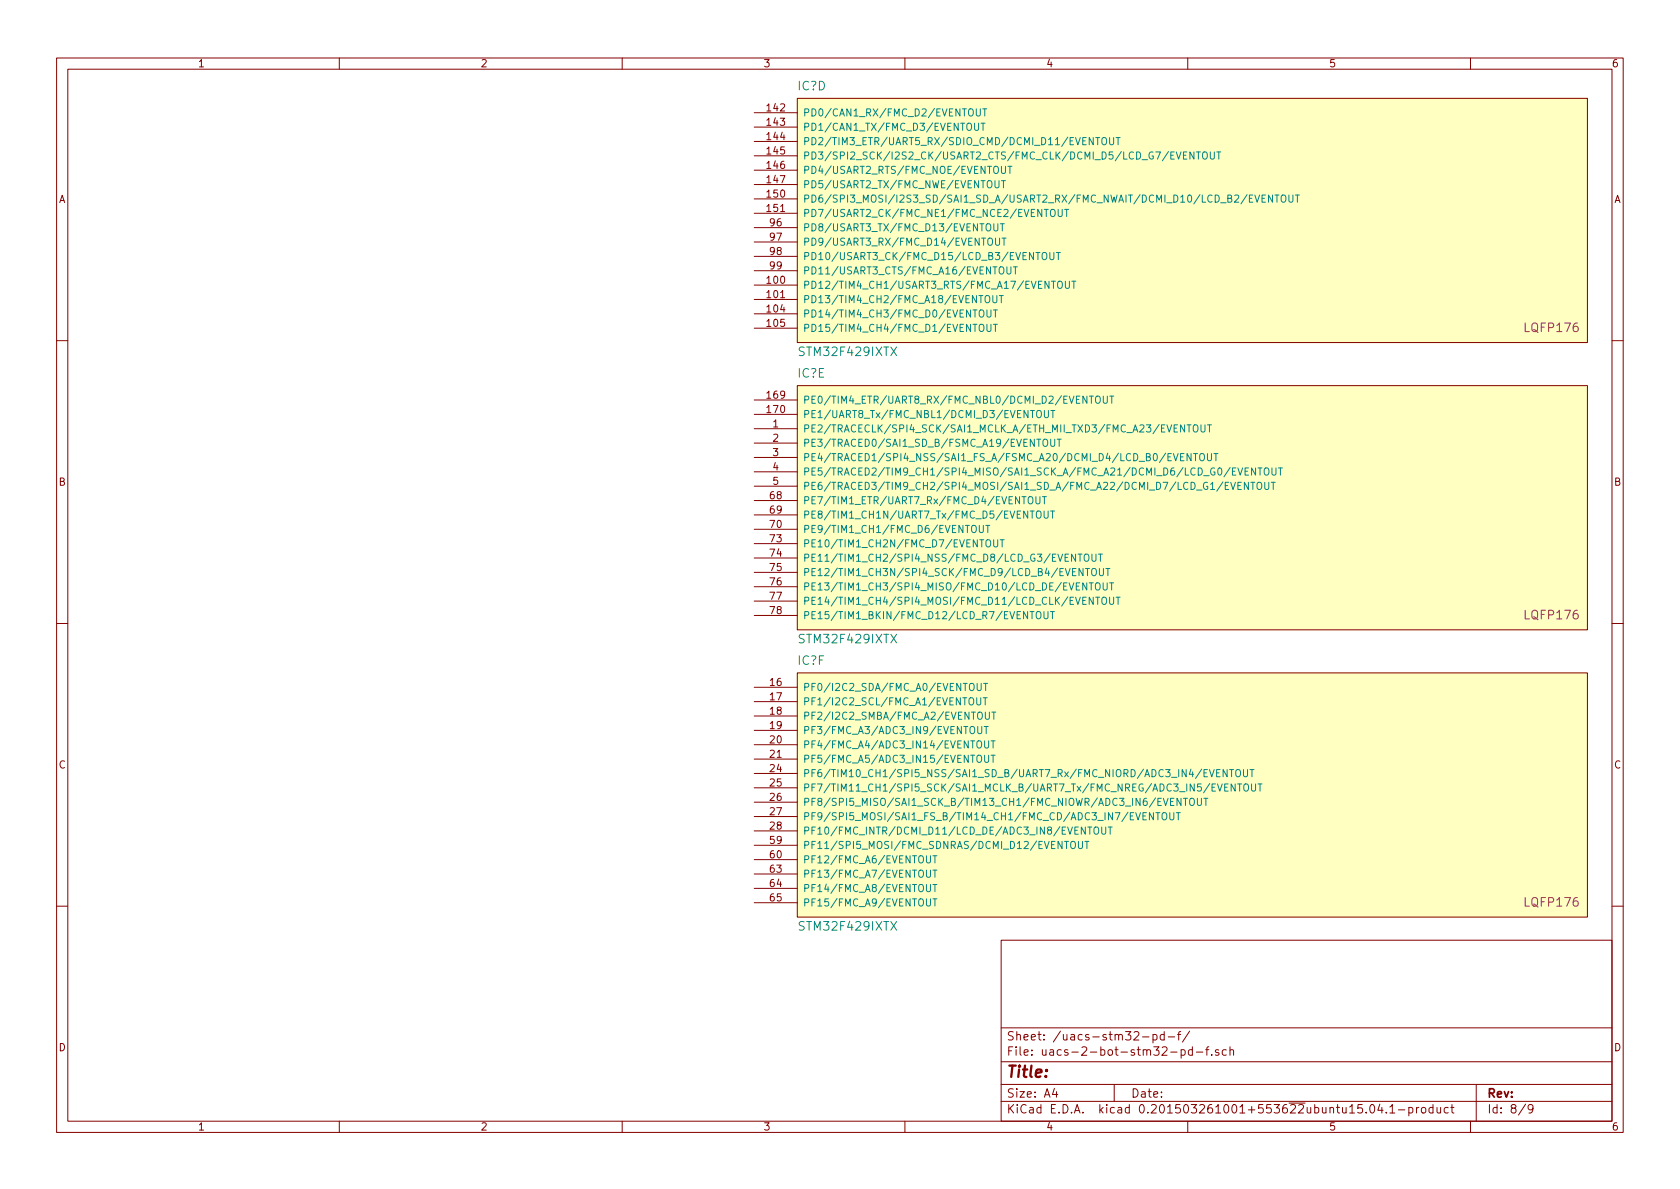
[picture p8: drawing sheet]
<svg xmlns="http://www.w3.org/2000/svg" width="297mm" height="210mm" viewBox="0 0 297 210" stroke-linecap="round" stroke-linejoin="round" font-family="sans-serif">
<g fill="none" stroke="#840000" stroke-width=".18">
<path d="M10 10.3h277v189.9h-277zM12 12.2h273v186.1h-273zM60 10.3v1.9M110 10.3v1.9M133.3 19.9h7.7M141 17.4h139.7v43.2h-139.7zM160 10.3v1.9M210 10.3v1.9M260 10.3v1.9M133.3 35.2h7.7M133.3 37.7h7.7M133.3 22.5h7.7"/>
<path d="M133.3 25h7.7M133.3 27.6h7.7M133.3 30.1h7.7M133.3 32.6h7.7M133.3 40.3h7.7M133.3 42.8h7.7M133.3 45.3h7.7M133.3 47.9h7.7M133.3 50.4h7.7M133.3 53h7.7M133.3 55.5h7.7M133.3 58h7.7"/>
<path d="M10 60.2h2M133.3 75.8h7.7M133.3 78.4h7.7M133.3 73.3h7.7M133.3 70.7h7.7M141 68.2h139.7v43.2h-139.7zM285 60.2h2M133.3 80.9h7.7M133.3 83.4h7.7M133.3 86h7.7M133.3 93.6h7.7M133.3 96.1h7.7"/>
<path d="M133.3 98.7h7.7M133.3 88.5h7.7M133.3 91.1h7.7M10 110.3h2M133.3 101.2h7.7M133.3 103.8h7.7M133.3 106.3h7.7M133.3 108.8h7.7M141 119h139.7v43.2h-139.7zM285 110.3h2M133.3 131.7h7.7M133.3 134.2h7.7"/>
<path d="M133.3 136.8h7.7M133.3 139.3h7.7M133.3 121.5h7.7M133.3 124.1h7.7M133.3 126.6h7.7M133.3 129.2h7.7M133.3 152h7.7M133.3 154.6h7.7M133.3 157.1h7.7M133.3 159.6h7.7M133.3 141.9h7.7M133.3 144.4h7.7"/>
<path d="M133.3 146.9h7.7M133.3 149.5h7.7M10 160.2h2M177 166.3h108v32h-108zM285 160.2h2M60 198.3v1.9M110 198.3v1.9M160 198.3v1.9M177 194.8h108M177 191.8h108M177 187.8h108M177 181.8h108"/>
<path d="M186.4 192.5l-.3 1h.9M186.8 193v1M197 191.8v3M202 183.4h1.1M203.9 183l.4-.1 .3 .3-.2 .6h-.5M203.9 182.9v1.5M205.8 183l-.4-.1-.3 .3 .1 .6 .2 .1 .4-.1M205.8 182.4v1.5M206.6 183.4h1.1M207 186h1.1M208.2 182.9h.6M208.8 182.4l-.4 .2v1.3"/>
<path d="M208.8 185.7l.5-.1 .2 .3-.1 .6h-.6M208.8 185.6v1.5M210 198.3v1.9M210.3 182.3l-1.2 2M210.8 185.7l-.4-.1-.3 .3 .1 .6 .2 .1 .4-.1M210.8 185.1v1.5M211.5 186h1.2M213.2 185.6h.5M213.7 185.1l-.3 .2v1.3M214.2 186.5v.1M215.5 185.7a.37 .37 0 0 0-.6 .1l.1 .2 .5 .2v.1l-.2 .3-.4-.1M216.8 185.7l-.4-.1-.3 .3 .1 .6 .2 .1 .4-.1"/>
<path d="M217.5 185.7l.2-.1 .4 .1v.9M217.5 185.1v1.5M242.3 195.5l.2-.2a.81 .81 0 0 1 .6 .6 .81 .81 0 0 1-.3 .8l-.1 .1a.79 .79 0 0 1-.4-1.3zM244 195.2l-.4 1.1h1M244.3 195.8v1M245.1 196.7v.1M245.7 195.8l.5-.5v1.5M245.7 196.8h.9M247.2 196.3h1.2M249.1 195.9l.4-.1 .3 .3-.1 .6h-.6M249.1 195.8v1.5M250.4 195.8v1"/>
<path d="M250.9 195.8l-.5 .3M251.4 196l.2-.2 .4 .2 .1 .5-.1 .2-.4 .1-.2-.1zM253.4 195.9l-.5-.1-.2 .3v.6l.2 .1 .5-.1M253.4 195.3v1.5M254.1 195.8l.1 .9 .3 .1 .2-.1M254.7 195.8v1M256.1 195.9l-.5-.1-.3 .3 .1 .6 .2 .1 .5-.1M256.5 195.8h.6M256.7 195.3v1.3l.4 .2M260 198.3v1.9M261 191.8v6.5M269.7 195.2l-1.2 2"/>
<path d="M271 196l-.2 .3h-.3l-.3-.3v-.4l.1-.2 .5-.1 .2 .2a1.19 1.19 0 0 1-.2 1.2l-.5 .1"/>
</g>
<g fill="#ffffc2" stroke="#ffffc2" stroke-width=".25">
<path d="M141 17.4h139.7v43.2h-139.7z"/>
<path d="M141 68.2h139.7v43.2h-139.7z"/>
<path d="M141 119h139.7v43.2h-139.7z"/>
</g>
<g fill="none" stroke="#008484" stroke-width=".18">
<path d="M172.6 19.2v1.1l.2 .2h.3l.2-.2v-1.1M173.8 19.2h.7M174.1 19.2v1.3M172.3 21.8v1l.2 .3h.3l.2-.3v-1M173.5 21.8h.7M173.8 21.8v1.3M175.7 39.6v1l.2 .2h.3l.2-.2v-1M175.9 31.9v1.1l.2 .2h.3l.2-.2v-1.1M176.9 39.6h.7M177.1 29.4v1l.2 .3h.2l.3-.3v-1M177.1 31.9h.7M177.2 39.6v1.2"/>
<path d="M177.4 31.9v1.3M178.2 29.4h.7M178.6 29.4v1.3M185.8 37.2l.2-.2 .4 .1a.83 .83 0 0 1-.1 1.2 .44 .44 0 0 1-.6-.4zM187.1 37v1l.2 .3h.3l.2-.3v-1M188.2 37h.8M188.6 37v1.3M193.7 24.3h.7M194.1 24.3v1.3M194.9 24.5l.2-.2 .4 .1a.83 .83 0 0 1-.1 1.2 .44 .44 0 0 1-.6-.4zM196.2 24.3v1l.2 .3h.3l.2-.3v-1M197.3 24.3h.7"/>
<path d="M197.7 24.3v1.3M209.2 27.5h.5M209.9 26.9h-.7v1.2h.7M211.1 26.9v1.2l-.7-1.2v1.2M211.5 26.9h.7M211.9 26.9v1.2M212.7 27l.2-.1h.4a.83 .83 0 0 1-.1 1.2 .44 .44 0 0 1-.6-.4zM214 26.9v1l.2 .2h.3l.2-.2v-1M215.1 26.9h.7M215.5 26.9v1.2M221.9 34.5l.4 1.3 .4-1.3M223.1 35.1h.5"/>
<path d="M223.7 34.5h-.6v1.3h.6M225 34.5v1.3l-.7-1.3v1.3M225.4 34.5h.7M225.8 34.5v1.3M226.6 34.7l.2-.2h.4a.83 .83 0 0 1-.1 1.3 .44 .44 0 0 1-.6-.5zM227.9 34.5v1l.2 .3h.3l.2-.3v-1M229 34.5h.7M229.4 34.5v1.3M173.2 55l.2-.2 .4 .1a.83 .83 0 0 1-.1 1.2 .44 .44 0 0 1-.6-.5zM173.3 57.4h.5a.83 .83 0 0 1-.1 1.2 .44 .44 0 0 1-.6-.4l.1-.7zM174.2 52.4l.2-.1h.4a.83 .83 0 0 1-.1 1.2 .44 .44 0 0 1-.5-.4zM174.5 54.8v1l.2 .3h.3l.2-.3v-1"/>
<path d="M174.5 57.3v1.1l.2 .2h.3l.2-.2v-1.1M175.5 52.3v1l.3 .2h.2l.3-.2v-1M175.6 54.8h.8M175.6 57.3h.8M176 54.8v1.3M176 57.3v1.3M176 42.1v1l.3 .3h.2l.2-.3v-1M176.7 52.3h.7M177 52.3v1.2M177.2 42.1h.7M177.5 42.1v1.3M178 47.2v1l.3 .3h.2l.2-.3v-1"/>
<path d="M179.2 47.2h.7M179.5 47.2v1.3M183.2 44.6h.7M184.3 44.8l.2-.2 .4 .1a.83 .83 0 0 1-.1 1.2 .44 .44 0 0 1-.5-.4zM185.6 44.6v1.1l.3 .2h.2l.2-.2v-1.1M185.9 49.7h.7M186.8 44.6h.7M187 49.9l.3-.2 .4 .1a.83 .83 0 0 1-.2 1.2 .44 .44 0 0 1-.5-.4zM187.1 44.6v1.3M188.4 49.7v1l.2 .3h.2l.3-.3v-1M189.5 49.7h.7M189.9 49.7v1.3"/>
<path d="M183.3 72.8l.3-.2h.3a.83 .83 0 0 1-.1 1.3 .44 .44 0 0 1-.5-.5zM184.5 77.8l.2-.1h.4a.83 .83 0 0 1-.2 1.2 .44 .44 0 0 1-.5-.4zM184.7 72.6v1l.2 .3h.2l.3-.3v-1M185.8 77.7v1l.2 .2h.3l.2-.2v-1M185.8 72.6h.7M186.2 72.6v1.3M186.9 77.7h.7M187.3 77.7v1.2M192.6 70h.7M193 70v1.3M193.8 70.2l.2-.2 .4 .1a.83 .83 0 0 1-.2 1.2 .44 .44 0 0 1-.5-.4zM195.1 70v1.1l.2 .2h.3l.2-.2v-1.1"/>
<path d="M196.2 70h.7M196.6 70v1.3M209.4 75.1v1.3l-.7-1.3v1.3M209.9 75.1h.7M210.2 75.1v1.3M211 75.3l.3-.2 .3 .1a.83 .83 0 0 1-.1 1.2 .44 .44 0 0 1-.5-.4zM212.3 75.1v1l.3 .3h.2l.3-.3v-1M213.5 75.1h.7M213.8 75.1v1.3M173.2 92.9v1l.2 .3h.2l.3-.3v-1M174.3 92.9h.7M174.4 95.6l.2-.2 .4 .1a.83 .83 0 0 1-.1 1.2 .44 .44 0 0 1-.6-.4z"/>
<path d="M174.7 92.9v1.3M175.7 95.4v1.1l.2 .2h.3l.2-.2v-1.1M176.8 95.4h.7M177.2 95.4v1.3M181.8 88l.3-.2 .3 .1a.83 .83 0 0 1-.1 1.2 .44 .44 0 0 1-.5-.4zM183.2 87.8v1l.2 .3h.2l.3-.3v-1M183.3 90.5l.2-.1h.4a.83 .83 0 0 1-.1 1.2 .44 .44 0 0 1-.6-.4zM184.3 87.8h.7M184.6 90.4v1l.2 .2h.3l.2-.2v-1M184.7 87.8v1.3M185.8 90.4h.7M186.1 90.4v1.2"/>
<path d="M190.2 98v1.3l-.7-1.3v1.3M190.6 98h.7M191 98v1.3M191.7 98.2l.3-.2h.4a.83 .83 0 0 1-.2 1.3 .44 .44 0 0 1-.5-.5zM193.1 98v1l.2 .3h.2l.3-.3v-1M194.2 98h.7M194.6 98v1.3M208.7 80.8h.5M209.3 80.2h-.6v1.3h.6M210.6 80.2v1.3l-.7-1.3v1.3M211 80.2h.7M211.4 80.2v1.3"/>
<path d="M212.3 80.3h.5a.83 .83 0 0 1-.2 1.2 .44 .44 0 0 1-.5-.5l.1-.6zM213.5 80.2v1l.2 .3h.3l.2-.3v-1M214.6 80.2h.7M215 80.2v1.3M217.6 85.3l.4 1.3 .4-1.3M218.9 82.7l.4 1.3 .4-1.3M218.9 85.9h.4M219.5 85.3h-.6v1.3h.6M220.1 83.3h.5M220.7 85.3v1.3l-.7-1.3v1.3M220.8 82.7h-.7v1.3h.7M221.2 85.3h.7"/>
<path d="M221.5 85.3v1.3M222 82.7v1.3l-.7-1.3v1.3M222.3 85.5l.2-.2h.4a.83 .83 0 0 1-.1 1.3 .44 .44 0 0 1-.6-.5zM222.4 82.7h.7M222.8 82.7v1.3M223.6 85.3v1l.3 .3h.2l.2-.3v-1M223.7 82.8h.5a.83 .83 0 0 1-.1 1.2 .44 .44 0 0 1-.6-.4l.1-.7zM224.8 85.3h.7M224.9 82.7v1.1l.2 .2h.3l.2-.2v-1.1M225.1 85.3v1.3M226 82.7h.7M226.4 82.7v1.3"/>
<path d="M182.1 108.1h.7M183.3 108.3l.2-.2 .4 .1a.83 .83 0 0 1-.2 1.2 .44 .44 0 0 1-.5-.4zM184.6 108.1v1.1l.2 .2h.3l.2-.2v-1.1M185.7 108.1h.7M186.1 108.1v1.3M191.5 100.5v1.3l-.7-1.3v1.3M191.9 100.5h.7M192.2 103.1v1.2l-.8-1.2v1.2M192.3 100.5v1.3M192.6 103.1h.7M192.9 103.1v1.2M193.1 100.7l.2-.2 .4 .1a.83 .83 0 0 1-.2 1.2 .44 .44 0 0 1-.5-.4z"/>
<path d="M193.3 105.6v1.3l-.7-1.3v1.3M193.7 103.2l.3-.1h.3a.83 .83 0 0 1-.1 1.2 .44 .44 0 0 1-.5-.4zM193.7 105.6h.7M194.1 105.6v1.3M194.4 100.5v1l.2 .3h.3l.2-.3v-1M195 105.7h.5a.83 .83 0 0 1-.1 1.2 .44 .44 0 0 1-.6-.5l.1-.6zM195 103.1v1l.3 .2h.2l.3-.2v-1M195.5 100.5h.7M195.9 100.5v1.3M196.2 105.6v1l.2 .3h.3l.2-.3v-1M196.2 103.1h.7M196.5 103.1v1.2"/>
<path d="M197.3 105.6h.7M197.7 105.6v1.3M171.4 123.6l.2-.2h.4a.83 .83 0 0 1-.1 1.3 .44 .44 0 0 1-.6-.5zM172.7 123.4v1l.2 .3h.3l.2-.3v-1M172.8 131.2l.2-.2 .4 .1a.83 .83 0 0 1-.1 1.2 .44 .44 0 0 1-.6-.5zM172.8 133.7l.2-.2 .4 .1a.83 .83 0 0 1-.1 1.2 .44 .44 0 0 1-.6-.4zM172.8 120.8v1.1l.2 .2h.3l.2-.2v-1.1M172.9 128.5v1l.2 .2h.3l.2-.2v-1M172.9 126.1l.2-.2 .4 .1a.83 .83 0 0 1-.1 1.2 .44 .44 0 0 1-.6-.4zM173.8 123.4h.7M173.9 120.8h.7M174 128.5h.7"/>
<path d="M174.1 131v1l.2 .3h.3l.2-.3v-1M174.1 133.5v1.1l.2 .2h.3l.2-.2v-1.1M174.2 123.4v1.3M174.2 125.9v1l.2 .3h.3l.2-.3v-1M174.3 120.8v1.3M174.4 128.5v1.2M175.2 131h.7M175.2 133.5h.7M175.4 125.9h.7M175.6 131v1.3M175.6 133.5v1.3M175.7 125.9v1.3"/>
<path d="M213.8 136.1l.4 1.3 .5-1.3M215.1 136.7h.4M215.3 138.6l.4 1.3 .4-1.3M215.7 136.1h-.6v1.3h.6M216.5 139.2h.5M217 136.1v1.3l-.7-1.3v1.3M217.1 138.6h-.6v1.3h.6M217.4 136.1h.7M217.8 136.1v1.3M218.4 138.6v1.3l-.7-1.3v1.3M218.5 136.3l.3-.2h.4a.83 .83 0 0 1-.2 1.3 .44 .44 0 0 1-.5-.5zM218.8 138.6h.7"/>
<path d="M219.2 138.6v1.3M219.9 136.1v1l.2 .3h.2l.3-.3v-1M220 138.8l.2-.2 .4 .1a.83 .83 0 0 1-.2 1.2 .44 .44 0 0 1-.5-.4zM221 136.1h.7M221.3 138.6v1l.2 .3h.3l.2-.3v-1M221.4 136.1v1.3M222.4 138.6h.7M222.8 138.6v1.3M163.8 151.3v1l.2 .3h.3l.2-.3v-1M163.8 153.9v1l.2 .2h.3l.2-.2v-1M163.8 156.4v1l.2 .3h.3l.2-.3v-1M163.8 158.9v1.1l.2 .2h.3l.2-.2v-1.1"/>
<path d="M164.9 151.3h.8M164.9 153.9h.8M164.9 156.4h.8M164.9 158.9h.8M165.3 151.3v1.3M165.3 153.9v1.2M165.3 156.4v1.3M165.3 158.9v1.3M188.2 148.8h.7M189.4 149l.2-.2h.4a.83 .83 0 0 1-.2 1.3 .44 .44 0 0 1-.5-.5zM190.7 148.8v1l.2 .3h.3l.2-.3v-1M191.8 148.8h.7"/>
<path d="M192.2 148.8v1.3M192.3 146.2h.7M192.7 146.2v1.3M193.5 146.4l.2-.2 .4 .1a.83 .83 0 0 1-.1 1.2 .44 .44 0 0 1-.6-.4zM194.8 146.2v1.1l.2 .2h.3l.2-.2v-1.1M195.9 146.2h.7M196.3 146.2v1.3M202.1 144.3h.4M202.7 143.7h-.6v1.3h.6M203.9 143.7v1.3l-.7-1.3v1.3M204.4 143.7h.7M204.7 143.7v1.3"/>
<path d="M205.6 143.8h.5a.83 .83 0 0 1-.1 1.2 .44 .44 0 0 1-.5-.5v-.6zM206.8 143.7v1l.3 .3h.2l.2-.3v-1M207 141.8h.4M207.6 141.2h-.6v1.2h.6M208 143.7h.7M208.3 143.7v1.3M208.8 141.2v1.2l-.7-1.2v1.2M209.2 141.2h.8M209.6 141.2v1.2M210.4 141.3l.2-.1h.4a.83 .83 0 0 1-.1 1.2 .44 .44 0 0 1-.6-.4zM211.7 141.2v1l.2 .2h.3l.2-.2v-1M212.9 141.2h.7"/>
<path d="M213.2 141.2v1.2"/>
</g>
<text font-size="2.8" fill="#840000" x="178" y="190.5">Title:</text>
<g font-size="2.1" fill="#008484">
<text x="141" y="16">IC?D</text>
<text x="141.7" y="63">STM32F429IXTX</text>
<text x="141" y="66.8">IC?E</text>
<text x="141.7" y="113.8">STM32F429IXTX</text>
<text x="141" y="117.6">IC?F</text>
<text x="141.7" y="164.6">STM32F429IXTX</text>
</g>
<g font-size="2.1" fill="#840084">
<text x="269.7" y="58.7">LQFP176</text>
<text x="269.7" y="109.5">LQFP176</text>
<text x="269.7" y="160.3">LQFP176</text>
</g>
<g font-size="2.1" fill="#840000">
<text x="178" y="184">Sheet: /uacs-stm32-pd-f/</text>
<text x="178" y="186.7">File: uacs-2-bot-stm32-pd-f.sch</text>
<text x="178" y="196.9">KiCad E.D.A. kicad 0.201503261001+553622ubuntu15.04.1-product</text>
<text x="178" y="194.1">Size: A4</text>
<text x="200" y="194.1">Date:</text>
<text x="263" y="194.1">Rev:</text>
<text x="263" y="196.9">Id: 8/9</text>
</g>
<g font-size="1.8" fill="#840000">
<text x="35" y="11.9">1</text>
<text x="85" y="11.9">2</text>
<text x="135" y="11.9">3</text>
<text x="185" y="11.9">4</text>
<text x="235" y="11.9">5</text>
<text x="285" y="11.9">6</text>
<text x="135.7" y="19.7">142</text>
<text x="135.7" y="22.2">143</text>
<text x="135.7" y="24.8">144</text>
<text x="135.7" y="27.3">145</text>
<text x="135.7" y="29.8">146</text>
<text x="10.4" y="35.9">A</text>
<text x="135.7" y="34.9">150</text>
<text x="135.7" y="32.4">147</text>
<text x="285.4" y="35.9">A</text>
<text x="135.7" y="37.5">151</text>
<text x="136.2" y="40">96</text>
<text x="136.2" y="42.5">97</text>
<text x="136.2" y="45.1">98</text>
<text x="136.2" y="47.6">99</text>
<text x="135.7" y="50.2">100</text>
<text x="135.7" y="52.7">101</text>
<text x="135.7" y="55.2">104</text>
<text x="135.7" y="57.8">105</text>
<text x="135.7" y="70.5">169</text>
<text x="135.7" y="73">170</text>
<text x="136.7" y="75.6">1</text>
<text x="136.7" y="78.1">2</text>
<text x="136.7" y="80.6">3</text>
<text x="136.7" y="83.2">4</text>
<text x="10.4" y="85.9">B</text>
<text x="136.2" y="88.3">68</text>
<text x="136.7" y="85.7">5</text>
<text x="285.4" y="85.9">B</text>
<text x="136.2" y="93.3">70</text>
<text x="136.2" y="95.9">73</text>
<text x="136.2" y="90.8">69</text>
<text x="136.2" y="98.4">74</text>
<text x="136.2" y="101">75</text>
<text x="136.2" y="103.5">76</text>
<text x="136.2" y="106">77</text>
<text x="136.2" y="108.6">78</text>
<text x="136.2" y="121.3">16</text>
<text x="136.2" y="123.8">17</text>
<text x="136.2" y="131.4">20</text>
<text x="136.2" y="126.4">18</text>
<text x="136.2" y="128.9">19</text>
<text x="10.4" y="135.9">C</text>
<text x="136.2" y="134">21</text>
<text x="136.2" y="136.5">24</text>
<text x="285.4" y="135.9">C</text>
<text x="136.2" y="139.1">25</text>
<text x="136.2" y="141.6">26</text>
<text x="136.2" y="144.1">27</text>
<text x="136.2" y="146.7">28</text>
<text x="136.2" y="149.2">59</text>
<text x="136.2" y="151.8">60</text>
<text x="136.2" y="154.3">63</text>
<text x="136.2" y="156.8">64</text>
<text x="136.2" y="159.4">65</text>
<text x="10.4" y="185.9">D</text>
<text x="285.4" y="185.9">D</text>
<text x="35" y="199.9">1</text>
<text x="85" y="199.9">2</text>
<text x="135" y="199.9">3</text>
<text x="185" y="199.9">4</text>
<text x="235" y="199.9">5</text>
<text x="285" y="199.9">6</text>
</g>
<g font-size="1.8" fill="#008484">
<text x="142" y="20.6">PD0/CAN1_RX/FMC_D2/EVENTOUT</text>
<text x="142" y="23.1">PD1/CAN1_TX/FMC_D3/EVENTOUT</text>
<text x="142" y="25.6">PD2/TIM3_ETR/UART5_RX/SDIO_CMD/DCMI_D11/EVENTOUT</text>
<text x="142" y="28.2">PD3/SPI2_SCK/I2S2_CK/USART2_CTS/FMC_CLK/DCMI_D5/LCD_G7/EVENTOUT</text>
<text x="142" y="35.8">PD6/SPI3_MOSI/I2S3_SD/SAI1_SD_A/USART2_RX/FMC_NWAIT/DCMI_D10/LCD_B2/EVENTOUT</text>
<text x="142" y="30.7">PD4/USART2_RTS/FMC_NOE/EVENTOUT</text>
<text x="142" y="33.3">PD5/USART2_TX/FMC_NWE/EVENTOUT</text>
<text x="142" y="40.9">PD8/USART3_TX/FMC_D13/EVENTOUT</text>
<text x="142" y="38.3">PD7/USART2_CK/FMC_NE1/FMC_NCE2/EVENTOUT</text>
<text x="142" y="43.4">PD9/USART3_RX/FMC_D14/EVENTOUT</text>
<text x="142" y="46">PD10/USART3_CK/FMC_D15/LCD_B3/EVENTOUT</text>
<text x="142" y="48.5">PD11/USART3_CTS/FMC_A16/EVENTOUT</text>
<text x="142" y="51">PD12/TIM4_CH1/USART3_RTS/FMC_A17/EVENTOUT</text>
<text x="142" y="53.6">PD13/TIM4_CH2/FMC_A18/EVENTOUT</text>
<text x="142" y="56.1">PD14/TIM4_CH3/FMC_D0/EVENTOUT</text>
<text x="142" y="58.7">PD15/TIM4_CH4/FMC_D1/EVENTOUT</text>
<text x="142" y="71.4">PE0/TIM4_ETR/UART8_RX/FMC_NBL0/DCMI_D2/EVENTOUT</text>
<text x="142" y="76.4">PE2/TRACECLK/SPI4_SCK/SAI1_MCLK_A/ETH_MII_TXD3/FMC_A23/EVENTOUT</text>
<text x="142" y="73.9">PE1/UART8_Tx/FMC_NBL1/DCMI_D3/EVENTOUT</text>
<text x="142" y="79">PE3/TRACED0/SAI1_SD_B/FSMC_A19/EVENTOUT</text>
<text x="142" y="81.5">PE4/TRACED1/SPI4_NSS/SAI1_FS_A/FSMC_A20/DCMI_D4/LCD_B0/EVENTOUT</text>
<text x="142" y="84.1">PE5/TRACED2/TIM9_CH1/SPI4_MISO/SAI1_SCK_A/FMC_A21/DCMI_D6/LCD_G0/EVENTOUT</text>
<text x="142" y="86.6">PE6/TRACED3/TIM9_CH2/SPI4_MOSI/SAI1_SD_A/FMC_A22/DCMI_D7/LCD_G1/EVENTOUT</text>
<text x="142" y="89.1">PE7/TIM1_ETR/UART7_Rx/FMC_D4/EVENTOUT</text>
<text x="142" y="94.2">PE9/TIM1_CH1/FMC_D6/EVENTOUT</text>
<text x="142" y="91.7">PE8/TIM1_CH1N/UART7_Tx/FMC_D5/EVENTOUT</text>
<text x="142" y="96.8">PE10/TIM1_CH2N/FMC_D7/EVENTOUT</text>
<text x="142" y="99.3">PE11/TIM1_CH2/SPI4_NSS/FMC_D8/LCD_G3/EVENTOUT</text>
<text x="142" y="101.8">PE12/TIM1_CH3N/SPI4_SCK/FMC_D9/LCD_B4/EVENTOUT</text>
<text x="142" y="104.4">PE13/TIM1_CH3/SPI4_MISO/FMC_D10/LCD_DE/EVENTOUT</text>
<text x="142" y="106.9">PE14/TIM1_CH4/SPI4_MOSI/FMC_D11/LCD_CLK/EVENTOUT</text>
<text x="142" y="109.5">PE15/TIM1_BKIN/FMC_D12/LCD_R7/EVENTOUT</text>
<text x="142" y="122.2">PF0/I2C2_SDA/FMC_A0/EVENTOUT</text>
<text x="142" y="124.7">PF1/I2C2_SCL/FMC_A1/EVENTOUT</text>
<text x="142" y="127.2">PF2/I2C2_SMBA/FMC_A2/EVENTOUT</text>
<text x="142" y="129.8">PF3/FMC_A3/ADC3_IN9/EVENTOUT</text>
<text x="142" y="132.3">PF4/FMC_A4/ADC3_IN14/EVENTOUT</text>
<text x="142" y="134.9">PF5/FMC_A5/ADC3_IN15/EVENTOUT</text>
<text x="142" y="137.4">PF6/TIM10_CH1/SPI5_NSS/SAI1_SD_B/UART7_Rx/FMC_NIORD/ADC3_IN4/EVENTOUT</text>
<text x="142" y="139.9">PF7/TIM11_CH1/SPI5_SCK/SAI1_MCLK_B/UART7_Tx/FMC_NREG/ADC3_IN5/EVENTOUT</text>
<text x="142" y="142.5">PF8/SPI5_MISO/SAI1_SCK_B/TIM13_CH1/FMC_NIOWR/ADC3_IN6/EVENTOUT</text>
<text x="142" y="145">PF9/SPI5_MOSI/SAI1_FS_B/TIM14_CH1/FMC_CD/ADC3_IN7/EVENTOUT</text>
<text x="142" y="147.6">PF10/FMC_INTR/DCMI_D11/LCD_DE/ADC3_IN8/EVENTOUT</text>
<text x="142" y="152.6">PF12/FMC_A6/EVENTOUT</text>
<text x="142" y="155.2">PF13/FMC_A7/EVENTOUT</text>
<text x="142" y="150.1">PF11/SPI5_MOSI/FMC_SDNRAS/DCMI_D12/EVENTOUT</text>
<text x="142" y="157.7">PF14/FMC_A8/EVENTOUT</text>
<text x="142" y="160.3">PF15/FMC_A9/EVENTOUT</text>
</g>
</svg>
